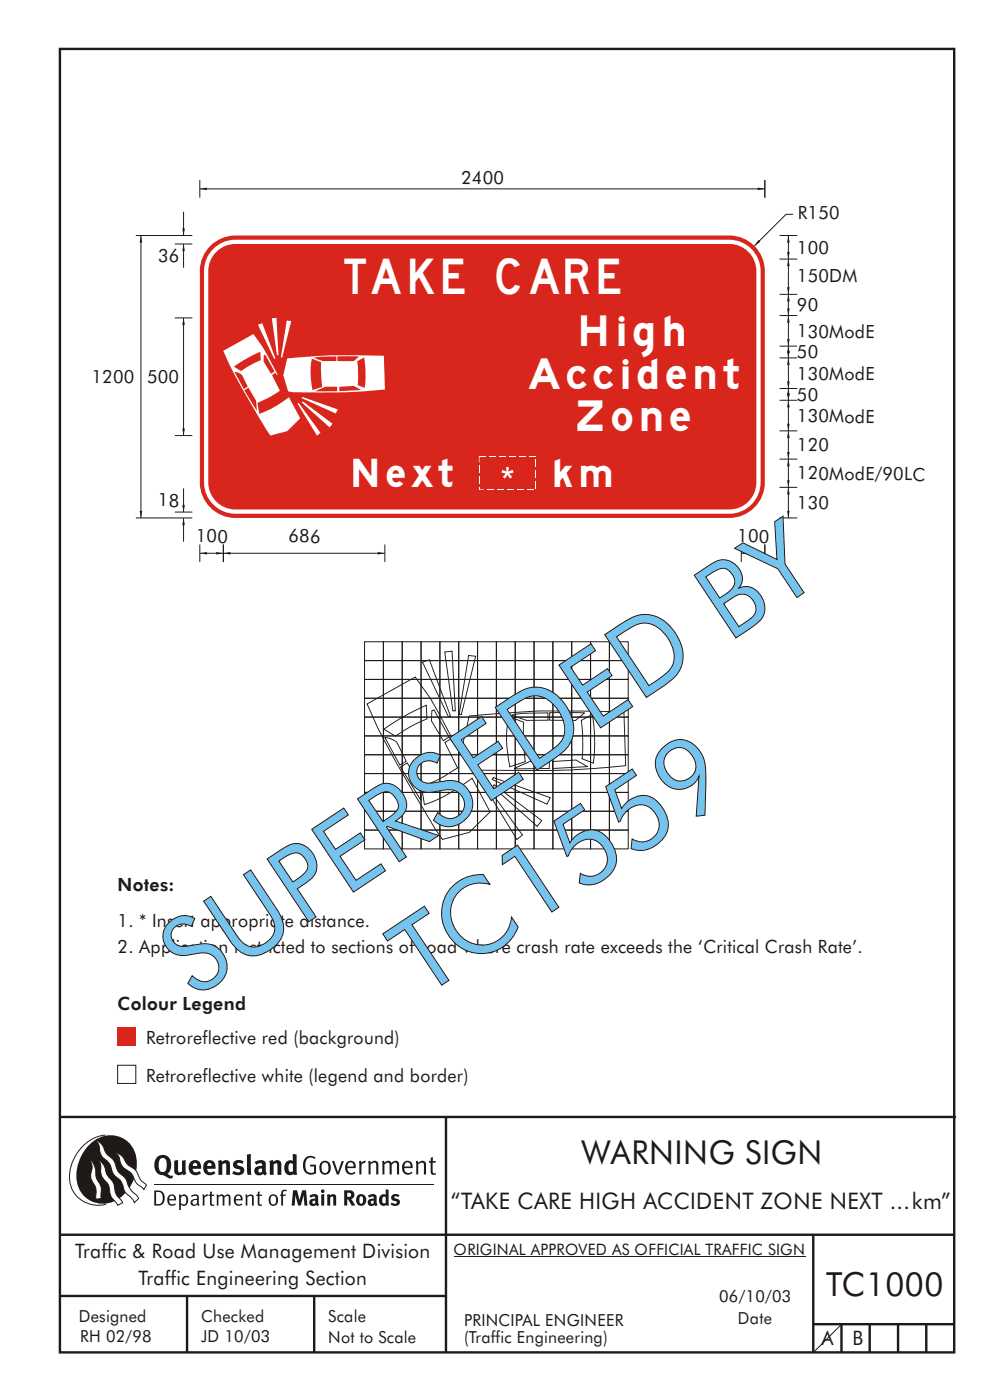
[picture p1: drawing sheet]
<svg xmlns="http://www.w3.org/2000/svg" width="210mm" height="297mm" viewBox="0 0 210 297" stroke-linecap="round" stroke-linejoin="round" font-family="sans-serif">
<path d="M167.4 103.5v6.5" fill="none" stroke="#1f1a17" stroke-width=".21"/>
<g fill="#1f1a17">
<path d="M167.2 108.5h.5l-.3 1.5z" fill-rule="evenodd"/>
<path d="M167.4 103.5l.3 1.5h-.5z" fill-rule="evenodd"/>
</g>
<path d="M167.4 91.5v6" fill="none" stroke="#1f1a17" stroke-width=".21"/>
<g fill="#1f1a17">
<path d="M167.2 96h.5l-.3 1.5z" fill-rule="evenodd"/>
<path d="M167.4 91.5l.3 1.5h-.5z" fill-rule="evenodd"/>
</g>
<path d="M167.4 85v6.5" fill="none" stroke="#1f1a17" stroke-width=".21"/>
<g fill="#1f1a17">
<path d="M167.2 90h.5l-.3 1.5z" fill-rule="evenodd"/>
<path d="M167.4 85l.3 1.5h-.5z" fill-rule="evenodd"/>
</g>
<path d="M167.4 82.5v2.5" fill="none" stroke="#1f1a17" stroke-width=".21"/>
<g fill="#1f1a17">
<path d="M167.2 83.5h.5l-.3 1.5z" fill-rule="evenodd"/>
<path d="M167.4 82.5l.3 1.5h-.5z" fill-rule="evenodd"/>
</g>
<path d="M167.4 76v6.5" fill="none" stroke="#1f1a17" stroke-width=".21"/>
<g fill="#1f1a17">
<path d="M167.2 81h.5l-.3 1.5z" fill-rule="evenodd"/>
<path d="M167.4 76l.3 1.5h-.5z" fill-rule="evenodd"/>
</g>
<path d="M167.4 73.5v2.5" fill="none" stroke="#1f1a17" stroke-width=".21"/>
<g fill="#1f1a17">
<path d="M167.2 74.5h.5l-.3 1.5z" fill-rule="evenodd"/>
<path d="M167.4 73.5l.3 1.5h-.5z" fill-rule="evenodd"/>
</g>
<path d="M167.4 67v6.5" fill="none" stroke="#1f1a17" stroke-width=".21"/>
<g fill="#1f1a17">
<path d="M167.2 72h.5l-.3 1.5z" fill-rule="evenodd"/>
<path d="M167.4 67l.3 1.5h-.5z" fill-rule="evenodd"/>
</g>
<path d="M167.4 62.5v4.5" fill="none" stroke="#1f1a17" stroke-width=".21"/>
<g fill="#1f1a17">
<path d="M167.2 65.5h.5l-.3 1.5z" fill-rule="evenodd"/>
<path d="M167.4 62.5l.3 1.5h-.5z" fill-rule="evenodd"/>
</g>
<path d="M42.4 38.3v3.7M42.4 40.1h120" fill="none" stroke="#1f1a17" stroke-width=".21"/>
<g fill="#1f1a17">
<path d="M42.4 40.1l1.5-.3v.6l-1.5-.3 1.5-.3z" fill-rule="evenodd"/>
<path d="M160.9 39.8l1.5 .3-1.5 .3v-.6l1.5 .3z" fill-rule="evenodd"/>
</g>
<path d="M45 51.9a7.5 7.5 0 0 1 5-1.9h104.9a7.6 7.6 0 0 1 7.5 7.6v44.9a7.6 7.6 0 0 1-7.5 7.5h-104.9a7.6 7.6 0 0 1-7.6-7.5v-44.9a7.5 7.5 0 0 1 2.6-5.7z" fill-rule="evenodd" fill="#d9261c"/>
<path d="M45.6 52.6a6.6 6.6 0 0 1 4.4-1.7h104.9a6.7 6.7 0 0 1 6.6 6.7v44.9a6.7 6.7 0 0 1-6.6 6.6h-104.9a6.7 6.7 0 0 1-6.7-6.6v-44.9a6.6 6.6 0 0 1 2.3-5z" fill-rule="evenodd" fill="#fff"/>
<path d="M45.9 53.5a5.7 5.7 0 0 1 4.1-1.7h104.9a5.8 5.8 0 0 1 5.7 5.8v44.9a5.8 5.8 0 0 1-5.7 5.7h-104.9a5.8 5.8 0 0 1-5.8-5.7v-44.9a5.7 5.7 0 0 1 1.7-4.1z" fill-rule="evenodd" fill="#d9261c"/>
<path d="M47.4 74.5l6.4-3.5 2.1 2.9 3.1 5.7h-.3l-.2-.4-.7 .5 1.6 3.3-2.5 1.5-2.2 1.1 .3 2.3a21 21 0 0 0 6.4-3.5l2.4 4.5-2.8 2.7-3.6 .9-4.3-7a98.3 98.3 0 0 1-5.7-11z" fill-rule="evenodd" fill="#fff"/>
<g fill="#d9261c">
<path d="M51.9 82.9l.9-.5 1.6 2.7 .2 2.2z"/>
<path d="M49.7 77.9a30.8 30.8 0 0 1 5.6-3.2l.1 1.8-2.3 1.1-1.9 1.2z" fill-rule="evenodd"/>
<path d="M56 75.4l.3-.1 2 3.6-.7 .5-1.6-2.6z" fill-rule="evenodd"/>
<path d="M49.8 79l.9 .2 .7 .5 1.2 2.4-.8 .5z" fill-rule="evenodd"/>
</g>
<path d="M61 76.1a126.1 126.1 0 0 1 20.5-.5l.3 7.1-8.3 .6h-11.2l-1.1-.1-1-3.5z" fill-rule="evenodd" fill="#fff"/>
<g fill="#d9261c">
<path d="M72.1 82.2l3.1-.2 1.5 .8-4.6 .3z"/>
<path d="M66.2 76.2l2 .8v2.2l.2 3-2 .7a16.2 16.2 0 0 1-.2-6.7z" fill-rule="evenodd"/>
<path d="M75.9 76.7l1.4-.8a21.4 21.4 0 0 1 .2 6.5l-1.5-.6 .1-2.5z" fill-rule="evenodd"/>
<path d="M66.6 76l1.6-.2 3.2-.1v1h-2.8z" fill-rule="evenodd"/>
<path d="M67 83.1l2.1-.9h2.5v.9z" fill-rule="evenodd"/>
<path d="M71.7 75.7h4.6l-1.2 1h-3.4z" fill-rule="evenodd"/>
</g>
<g fill="#fff">
<path d="M60.9 68.1l.9 .1-1.9 7.7h-.2z"/>
<path d="M57.7 67.6l1-.1 .4 8h-.3z"/>
<path d="M54.8 69l.9-.3 2.8 7.4-.3 .1z"/>
<path d="M63.2 85.7l.2-.1 4.7 6.3-.8 .6z"/>
<path d="M64.3 85.3l6.3 4.7-.6 .8-5.9-5.3z"/>
<path d="M64.2 84.3l7.5 2.7-.4 .8-7.3-3.2z"/>
<path d="M106.7 99.8l.9 .4-.1-1h.6l-.1 1 .9-.4 .2 .6-1 .2 .7 .7-.5 .4-.5-.9-.5 .9-.5-.4 .6-.7-.9-.2z" fill-rule="evenodd"/>
</g>
<g fill="#fff">
<path d="M101.8 96.9h1.4v.1h-1.4z"/>
<path d="M103.9 96.9h1.4v.1h-1.4z"/>
<path d="M106 96.9h1.4v.1h-1.4z"/>
<path d="M108.1 96.9h1.4v.1h-1.4z"/>
<path d="M110.2 96.9h1.4v.1h-1.4z"/>
<path d="M112.4 96.9h1.4v.1h-1.4z"/>
<path d="M113.7 97.7h.2v1.5h-.2z"/>
<path d="M113.7 99.9h.2v1.5h-.2z"/>
<path d="M113.7 102.2h.2v1.5h-.2z"/>
<path d="M111.9 103.9h1.4v.1h-1.4z"/>
<path d="M109.8 103.9h1.4v.1h-1.4z"/>
<path d="M107.7 103.9h1.4v.1h-1.4z"/>
<path d="M105.6 103.9h1.4v.1h-1.4z"/>
<path d="M103.5 103.9h1.4v.1h-1.4z"/>
<path d="M101.8 103.9h1v.1h-1.1z"/>
<path d="M101.7 103.5h.2v.4h-.2z"/>
<path d="M101.7 101.2h.2v1.5h-.2z"/>
<path d="M101.7 99h.2v1.5h-.2z"/>
<path d="M101.7 96.9h.2v1.3h-.2z"/>
</g>
<path d="M162.4 38.3v3.7M167.4 50v5M42.4 115.7v3.7M47.4 115.7v3.7M81.7 115.7v3.7M157.4 115.7v3.7M162.4 115.7v3.7" fill="none" stroke="#1f1a17" stroke-width=".21"/>
<g fill="#1f1a17">
<path d="M167.4 50l.3 1.5h-.5l.2-1.5 .3 1.5z" fill-rule="evenodd"/>
<path d="M167.2 53.5h.5l-.3 1.5 .3-1.5-.3 1.5z" fill-rule="evenodd"/>
</g>
<path d="M167.4 97.5v6" fill="none" stroke="#1f1a17" stroke-width=".21"/>
<g fill="#1f1a17">
<path d="M167.4 97.5l.3 1.5h-.5l.2-1.5 .3 1.5z" fill-rule="evenodd"/>
<path d="M167.2 102h.5l-.3 1.5 .3-1.5-.3 1.5z" fill-rule="evenodd"/>
</g>
<path d="M167.4 55v7.5" fill="none" stroke="#1f1a17" stroke-width=".21"/>
<g fill="#1f1a17">
<path d="M167.4 55l.3 1.5h-.5l.2-1.5 .3 1.5z" fill-rule="evenodd"/>
<path d="M167.2 61h.5l-.3 1.5 .3-1.5-.3 1.5z" fill-rule="evenodd"/>
</g>
<path d="M29.9 50v60" fill="none" stroke="#1f1a17" stroke-width=".21"/>
<g fill="#1f1a17">
<path d="M29.9 50l.3 1.5h-.5l.2-1.5 .3 1.5z" fill-rule="evenodd"/>
<path d="M29.7 108.5h.5l-.3 1.5 .3-1.5-.3 1.5z" fill-rule="evenodd"/>
</g>
<path d="M39 67.5v25" fill="none" stroke="#1f1a17" stroke-width=".21"/>
<g fill="#1f1a17">
<path d="M39 67.5l.3 1.5h-.6l.3-1.5 .3 1.5z" fill-rule="evenodd"/>
<path d="M38.7 91h.6l-.3 1.5 .3-1.5-.3 1.5z" fill-rule="evenodd"/>
</g>
<path d="M165.6 50h3.7M165.6 55h3.7M165.6 62.5h3.7M165.6 91.5h3.7M165.6 85h3.7M165.6 97.5h3.7M47.4 117.5h34.3M165.6 110h3.7M165.6 103.5h3.7" fill="none" stroke="#1f1a17" stroke-width=".21"/>
<g fill="#1f1a17">
<path d="M47.4 117.5l1.5-.2v.5l-1.5-.3 1.5-.2z" fill-rule="evenodd"/>
<path d="M80.2 117.3l1.5 .2-1.5 .3v-.5l1.5 .2z" fill-rule="evenodd"/>
</g>
<path d="M157.4 117.5h5" fill="none" stroke="#1f1a17" stroke-width=".21"/>
<g fill="#1f1a17">
<path d="M157.4 117.5l1.5-.2v.5l-1.5-.3 1.5-.2z" fill-rule="evenodd"/>
<path d="M160.9 117.3l1.5 .2-1.5 .3v-.5l1.5 .2z" fill-rule="evenodd"/>
</g>
<path d="M42.4 117.5h5" fill="none" stroke="#1f1a17" stroke-width=".21"/>
<g fill="#1f1a17">
<path d="M42.4 117.5l1.5-.2v.5l-1.5-.3 1.5-.2z" fill-rule="evenodd"/>
<path d="M45.9 117.3l1.5 .2-1.5 .3v-.5l1.5 .2z" fill-rule="evenodd"/>
</g>
<path d="M168.4 45.5h-1.5l-6.7 6.7" fill="none" stroke="#1f1a17" stroke-width=".21"/>
<path d="M161.1 51l.4 .4-1.3 .8z" fill-rule="evenodd" fill="#1f1a17"/>
<path d="M39 110v5.1" fill="none" stroke="#1f1a17" stroke-width=".21"/>
<path d="M39 110l.3 1.5h-.6z" fill-rule="evenodd" fill="#1f1a17"/>
<path d="M39 51.8v5.1" fill="none" stroke="#1f1a17" stroke-width=".21"/>
<path d="M39 51.8l.3 1.5h-.6z" fill-rule="evenodd" fill="#1f1a17"/>
<path d="M39 103.7v5.1" fill="none" stroke="#1f1a17" stroke-width=".21"/>
<path d="M38.7 107.3h.6l-.3 1.5 .3-1.5-.3 1.5z" fill-rule="evenodd" fill="#1f1a17"/>
<path d="M39 45v5" fill="none" stroke="#1f1a17" stroke-width=".21"/>
<path d="M38.7 48.5h.6l-.3 1.5 .3-1.5-.3 1.5z" fill-rule="evenodd" fill="#1f1a17"/>
<path d="M28.8 50h12M37.1 51.8h3.7M37.1 67.5h3.7M165.6 76h3.7M165.6 73.5h3.7M165.6 67h3.7M37.1 92.5h3.7M165.6 82.5h3.7M28.8 110h12M37.1 108.8h3.7M96.3 267h74.8M178.8 281.2l-6 6.1" fill="none" stroke="#1f1a17" stroke-width=".21"/>
<g fill="none" stroke="#1f1a17" stroke-width=".51">
<path d="M12.7 10.4h190v276.9h-190zM12.7 237.3h190.3M94.7 237.2v50.1M12.7 262.3h190.1M12.7 275.3h82M39.7 275.3v12M66.7 275.3v12M172.7 262.3v25M172.7 281.3h30M178.7 281.3v6M184.7 281.3v6M190.7 281.3v6"/>
<path d="M196.7 281.3v6"/>
</g>
<path d="M25 226.3h3.8v3.8h-3.8z" fill-rule="evenodd" fill="#fff" stroke="#1f1a17" stroke-width=".21"/>
<path d="M25 218.3h3.8v3.9h-3.8z" fill="#d9261c"/>
<g fill="#1f1a17">
<path d="M65 245.9a1.61 1.61 0 0 1 2 0l-.2 .3a1.17 1.17 0 0 0-1.4-.2 1.17 1.17 0 0 0-.5 1.3 1.42 1.42 0 0 0 1.2 1.8l.6-.1v-1.2h-.8l-.1-.4h1.3v1.8a1.82 1.82 0 0 1-2.1 0 1.82 1.82 0 0 1-.6-2.1l.2-.7z" fill-rule="evenodd"/>
<path d="M68.3 246.8a1.77 1.77 0 0 0 .3 2.7 1.39 1.39 0 0 0 1.4-.5 1.39 1.39 0 0 0 .2-1.5 1.19 1.19 0 0 0-1.9-.7zM68.6 247.1a.83 .83 0 0 1 1 .1 .83 .83 0 0 1 .2 .9 .75 .75 0 0 1-.6 1.1 .75 .75 0 0 1-.9-.9l.1-.9z" fill-rule="evenodd"/>
<path d="M70.5 246.6h.5l.8 2.4 .8-2.4h.4l-1 2.9h-.4z" fill-rule="evenodd"/>
<path d="M73.6 247a1.74 1.74 0 0 0 .5 2.5l1-.1 .4-.2-.2-.3a.89 .89 0 0 1-1 .2 .89 .89 0 0 1-.5-1h1.8a1.15 1.15 0 0 0-.5-1.4 1.15 1.15 0 0 0-1.5 .3zM74 247.1a.67 .67 0 0 1 .8-.1 .67 .67 0 0 1 .3 .8h-1.3z" fill-rule="evenodd"/>
<path d="M76.2 246.7l.5-.1v.4l.6-.4h.4l-.2 .5a.61 .61 0 0 0-.7 .6v1.8h-.5z" fill-rule="evenodd"/>
<path d="M78.2 246.7l.4-.1 .1 .4a.89 .89 0 0 1 .9-.4 .89 .89 0 0 1 .8 .7v2.2h-.5v-2.2l-.1-.2-.3-.1-.8 .3v2.2h-.4z" fill-rule="evenodd"/>
<path d="M81.1 246.7l.5-.1v.4a.83 .83 0 0 1 .8-.4 .83 .83 0 0 1 .7 .4 .86 .86 0 0 1 1-.4 .86 .86 0 0 1 .7 .7v2.2h-.5v-2.4a.5 .5 0 0 0-.8 .1l-.3 .2v2.1h-.5v-2.3l-.3-.2-.8 .3v2.2h-.4z" fill-rule="evenodd"/>
<path d="M85.7 247a1.74 1.74 0 0 0 .5 2.5l1-.1 .4-.2-.2-.3a.89 .89 0 0 1-1 .2 .89 .89 0 0 1-.5-1h1.7a1.15 1.15 0 0 0-.4-1.4 1.15 1.15 0 0 0-1.5 .3zM86.1 247.1a.67 .67 0 0 1 .8-.1 .67 .67 0 0 1 .3 .8h-1.3z" fill-rule="evenodd"/>
<path d="M88.3 246.7l.4-.1 .1 .4a.89 .89 0 0 1 1-.4 .89 .89 0 0 1 .7 .7v2.2h-.5v-2.2l-.1-.2-.3-.1-.8 .3v2.2h-.4z" fill-rule="evenodd"/>
<path d="M91.5 245.9l.5-.1-.1 .8h.7l-.1 .4h-.6v2.1l.1 .1h.5l.1 .3a.71 .71 0 0 1-1.1-.6v-1.9h-.4v-.4h.4z" fill-rule="evenodd"/>
<path d="M37 246.6l.8-.2v2a.46 .46 0 0 0 .2 .6 .46 .46 0 0 0 .7-.2v-2.2l.7-.2v2.4l.2 .5-.6 .3-.2-.3a1.03 1.03 0 0 1-1.2 .3 1.03 1.03 0 0 1-.6-1.1z" fill-rule="evenodd"/>
<path d="M40.5 246.8a1.64 1.64 0 0 0-.1 2.3 1.64 1.64 0 0 0 2.3 .1l-.3-.4a.78 .78 0 0 1-.9 .3 .78 .78 0 0 1-.6-.8h1.8a1.37 1.37 0 0 0-.5-1.7 1.37 1.37 0 0 0-1.7 .2zM41.1 247.2a.48 .48 0 0 1 .6-.1 .48 .48 0 0 1 .2 .6h-.9z" fill-rule="evenodd"/>
<path d="M43.5 246.8a1.65 1.65 0 0 0-.2 2 1.65 1.65 0 0 0 1.9 .7l.6-.3-.4-.4a.78 .78 0 0 1-.9 .3 .78 .78 0 0 1-.5-.8h1.8a1.37 1.37 0 0 0-.6-1.7 1.37 1.37 0 0 0-1.7 .2zM44.1 247.2a.48 .48 0 0 1 .7-.1 .48 .48 0 0 1 .1 .6h-.9z" fill-rule="evenodd"/>
<path d="M46.3 246.6l.7-.2 .1 .4a.95 .95 0 0 1 1.1-.3 .95 .95 0 0 1 .6 .8v2.3h-.7l-.1-2.3-.2-.2-.6 .3v2.2h-.8z" fill-rule="evenodd"/>
<path d="M49.7 246.8a1.73 1.73 0 0 1 2.1-.1l-.3 .5-.5-.2a.42 .42 0 0 0-.6 .3l.1 .2a1.23 1.23 0 0 1 1.4 1.1 1.47 1.47 0 0 1-2.3 .9l-.3-.2 .3-.6 .8 .3a.47 .47 0 0 0 .7-.3 .87 .87 0 0 0-1.1-.5l-.4-.2-.1-.4z" fill-rule="evenodd"/>
<path d="M54.1 246.8l.3 .6 .3-.2a.62 .62 0 0 1 .9 .1l.1 .4a1.21 1.21 0 0 0-1.3 .3 1.21 1.21 0 0 0-.2 1.3 1.19 1.19 0 0 0 1.7 0l.4 .4 .4-.5-.2-.3v-1.4a.96 .96 0 0 0-1.4-1.1zM55 248.3l.7-.1v.7a.43 .43 0 0 1-.7 .1 .43 .43 0 0 1 0-.7z" fill-rule="evenodd"/>
<path d="M57.2 246.6l.7-.2 .1 .4a.95 .95 0 0 1 1.1-.3 .95 .95 0 0 1 .6 .8v2.3h-.8v-2.3l-.2-.2-.6 .3v2.2h-.8z" fill-rule="evenodd"/>
<path d="M62.2 245.1v1.5a1.29 1.29 0 0 0-1.4 .2 1.29 1.29 0 0 0-.4 1.3 1.24 1.24 0 0 0 .5 1.3 1.24 1.24 0 0 0 1.4 0l.1 .2h.7l-.1-4.4zM61.5 247.2l.4-.1 .3 .2v1.5l-.2 .1a.48 .48 0 0 1-.7-.4 1.52 1.52 0 0 1 .2-1.3z" fill-rule="evenodd"/>
<path d="M52.4 245.3l.8-.2 .2 4.5h-.8v-.2z" fill-rule="evenodd"/>
</g>
<path d="M22.4 241.1a9 9 0 0 0-7.3 10.9 6.2 6.2 0 0 0 7.4 3.8M32.8 251.7h59.4" fill="none" stroke="#1f1a17" stroke-width=".21"/>
<path d="M19.1 243a5.7 5.7 0 0 1 6.6-1.4 5.7 5.7 0 0 1 3.4 5.7 8.6 8.6 0 0 1-6.3 8.3 5.7 5.7 0 0 1-6.5-7 9.9 9.9 0 0 1 2.8-5.6z" fill-rule="evenodd" fill="#1f1a17"/>
<path d="M24.5 244.8a3.1 3.1 0 0 1 2.3 2.2l.8 .7a3.2 3.2 0 0 1 1.9 2.4l.4 .6 1.2 1.1-.5 .9-.3-.3a3.5 3.5 0 0 1-1.8-2.1 3.8 3.8 0 0 0-2.2-2.2 3.5 3.5 0 0 1-1-2.2zM20.5 242.2a3.4 3.4 0 0 1 1.9 2.4l.7 .9a3.3 3.3 0 0 1 1.6 2.6 4.4 4.4 0 0 0 1.7 2l.3 .3a6.1 6.1 0 0 0 2.5 3.7l.2 .5-.9 .9a6.1 6.1 0 0 0-1.9-2.3l-.3-.7a3.6 3.6 0 0 0-2-2.8l-.5-1a3.6 3.6 0 0 0-2-2.8 3.7 3.7 0 0 1-.7-2.4zM21 246.4a3.4 3.4 0 0 1 1.6 2.7l.5 1a3.8 3.8 0 0 1 1.4 3.1l.3 .7 1.2 1.6-1 .5-.5-.7a3.2 3.2 0 0 1-1.3-2.8 4.3 4.3 0 0 0-1.4-2.2 4.7 4.7 0 0 1-.4-3zM19.3 246.4a5.1 5.1 0 0 1 1.1 3.7l.3 .7a3.1 3.1 0 0 1 .7 3l.1 .8-1.1 .2-.1-.8a3.5 3.5 0 0 0-.8-3.3 3.6 3.6 0 0 1 .1-2.5z" fill-rule="evenodd" fill="#fff" stroke="#1f1a17" stroke-width=".21"/>
<g fill="#1f1a17">
<path d="M33.4 245.8a2.51 2.51 0 0 0 .4 3.7l.8 .1a2.78 2.78 0 0 0 2 .7l.2-.6h-.5l-.8-.3a2.56 2.56 0 0 0 0-3.8 1.83 1.83 0 0 0-2.1 .2zM34.1 246.1a.87 .87 0 0 1 1 .1 .87 .87 0 0 1 .3 .9v.4a1.17 1.17 0 0 1-.8 1.5l-.4-.1a2.38 2.38 0 0 1-.1-2.8z" fill-rule="evenodd"/>
<path d="M33.2 253.2v2.6a1.12 1.12 0 0 0 1.1-.3 1.12 1.12 0 0 0 .3-1.2l-.1-.5-.4-.5zM32.8 252.9h1.1a1.67 1.67 0 0 1 1.1 1.6 1.67 1.67 0 0 1-1.2 1.6h-1zM36.1 254.2l-.2 .5h1.1a.55 .55 0 0 0-.2-.6 .55 .55 0 0 0-.7 .1zM35.8 254a.95 .95 0 0 1 1.2-.1 .95 .95 0 0 1 .4 1.1h-1.5a.72 .72 0 0 0 .4 .8 .72 .72 0 0 0 .9-.2l.1 .3a1.15 1.15 0 0 1-1.5 0 1.15 1.15 0 0 1-.2-1.5zM38.4 254.4v1.1a.7 .7 0 0 0 1 .2 .7 .7 0 0 0 .2-.9 .61 .61 0 0 0-.4-.7 .61 .61 0 0 0-.8 .3zM38 253.8l.4-.1v.4a.95 .95 0 0 1 1.2-.2 .95 .95 0 0 1 .4 1.2 .92 .92 0 0 1-.5 .9 .92 .92 0 0 1-1.1-.1v1.1l-.4 .1zM41 255.1a.5 .5 0 0 0 .2 .8 .5 .5 0 0 0 .6-.4l.1-.6zM40.6 254a1 1 0 0 1 1.6 .3v1.4l.2 .2-.2 .3-.3-.4a.78 .78 0 0 1-1.4 0 .78 .78 0 0 1 .8-1.1h.6a.58 .58 0 0 0-.4-.7 .58 .58 0 0 0-.7 .2zM43 253.8l.3-.1 .1 .4 .3-.3 .5-.1-.2 .4a.52 .52 0 0 0-.6 .5v1.5h-.3zM44.6 253.2l.4-.1v.7h.6l-.2 .2h-.4v1.5a.35 .35 0 0 0 .5 .3v.3a.57 .57 0 0 1-.6 .1 .57 .57 0 0 1-.3-.6v-1.6h-.3v-.2h.3zM46 253.8l.3-.1 .1 .4 .2-.2a.64 .64 0 0 1 1 .2 .7 .7 0 0 1 .8-.4 .7 .7 0 0 1 .6 .6v1.8h-.4v-1.7l-.3-.4-.6 .4v1.7h-.4v-1.7a.38 .38 0 0 0-.3-.4 .38 .38 0 0 0-.4 .2l-.2 .2v1.7h-.4zM50.2 254.2l-.1 .5h1a.55 .55 0 0 0-.2-.6 .55 .55 0 0 0-.7 .1zM49.9 254a.95 .95 0 0 1 1.2-.1 .95 .95 0 0 1 .4 1.1h-1.4a.72 .72 0 0 0 .4 .8 .72 .72 0 0 0 .8-.2l.2 .3a1.15 1.15 0 0 1-1.5 0 1.15 1.15 0 0 1-.3-1.5zM52.1 253.8l.3-.1 .1 .4a.72 .72 0 0 1 .8-.4 .72 .72 0 0 1 .6 .6v1.8h-.4v-1.6a.45 .45 0 0 0-.3-.5 .45 .45 0 0 0-.5 .2l-.2 .2v1.7h-.3zM54.8 253.2l.4-.1-.1 .7h.6l-.1 .2h-.5v1.5a.35 .35 0 0 0 .5 .3l.1 .3a.57 .57 0 0 1-.6 .1 .57 .57 0 0 1-.4-.6v-1.6h-.3v-.2h.3zM57.6 254.1l-.2 .8a.65 .65 0 0 0 .3 .8 .65 .65 0 0 0 .9-.2v-.1a.93 .93 0 0 0-.7-1.4zM57.3 254a1.12 1.12 0 0 1 1.5 0 1.12 1.12 0 0 1 .2 1.5 1.01 1.01 0 0 1-1.3 .6 1.01 1.01 0 0 1-.7-1.2zM59.9 252.9l.5-.2 .5 .1-.1 .3-.4-.1-.3 .2v.6h.7l-.2 .2h-.5v2.1h-.4v-2.1h-.2v-.2h.2zM62.2 252.8l-.3 3.3h.7l.1-2.3 .6 2.3h.6l.6-2.3 .2 2.3h.6l-.3-3.3h-.8l-.6 2.2-.5-2.2zM65.7 254l.3 .4a.51 .51 0 0 1 .5-.3 .51 .51 0 0 1 .5 .4v.1a.88 .88 0 0 0-1.2 .4 .88 .88 0 0 0 .2 1.1 .9 .9 0 0 0 1.1-.2l.4 .3 .3-.4-.2-.3v-1a.87 .87 0 0 0-.5-.9 .87 .87 0 0 0-1 .2zM66.5 255.1l.5-.1-.1 .6-.1 .1h-.3l-.1-.2zM68.2 253.7v2.4h.7v-2.5zM68.2 253a.39 .39 0 0 0 .7 0 .39 .39 0 0 0-.7 0zM69.4 253.8l.1 2.3h.6v-1.7a.33 .33 0 0 1 .4-.2 .33 .33 0 0 1 .3 .3v1.6h.6v-1.8a.75 .75 0 0 0-.5-.6 .75 .75 0 0 0-.8 .2l-.1-.3zM73.1 252.8v3.3h.6v-1.4l.3 .3 .7 1.1h.8l-1-1.4a.94 .94 0 0 0 .8-1 .94 .94 0 0 0-1-.9zM73.7 253.4a.51 .51 0 0 1 .8 .1 .51 .51 0 0 1-.2 .7h-.6zM75.9 254a1.19 1.19 0 0 0 0 1.7 1.19 1.19 0 0 0 1.7 0 1.19 1.19 0 0 0-.1-1.6 1.19 1.19 0 0 0-1.6-.1zM76.5 254.2l.2-.1a.99 .99 0 0 1 0 1.6 1.06 1.06 0 0 1-.2-1.5zM78.1 254l.3 .4a.51 .51 0 0 1 .5-.3 .51 .51 0 0 1 .5 .4v.1a.88 .88 0 0 0-1.1 .4 .88 .88 0 0 0 .2 1.1 .9 .9 0 0 0 1-.2l.4 .3 .3-.4-.2-.3v-1a.87 .87 0 0 0-.5-.9 .87 .87 0 0 0-1 .2zM78.9 255.1l.5-.1v.6l-.2 .1h-.3l-.1-.2zM81.9 252.6v1.2a1.2 1.2 0 0 0-1.3 .6 1.2 1.2 0 0 0 .1 1.4l.6 .3 .7-.1 .1 .1h.5l-.1-3.4zM81.4 254.2l.5 .1v1.2a.46 .46 0 0 1-.6 0 .46 .46 0 0 1-.1-.6zM83.3 253.9a.79 .79 0 0 0-.1 .9 .79 .79 0 0 0 .9 .4 .33 .33 0 0 1 .1 .5 .33 .33 0 0 1-.5 0l-.5-.3-.2 .5a1.15 1.15 0 0 0 1.2 .3 1.15 1.15 0 0 0 .7-1 1.49 1.49 0 0 0-1.1-.8 .4 .4 0 0 1 .2-.3 .4 .4 0 0 1 .5 .1l.1 .1 .2-.4a1.47 1.47 0 0 0-1.5 0z" fill-rule="evenodd"/>
</g>
<g fill="none" stroke="#1f1a17" stroke-width=".21">
<path d="M77.4 136.3h4v4h-4zM81.4 136.3h4v4h-4zM85.4 136.3h4v4h-4zM89.4 136.3h4v4h-4zM93.4 136.3h4v4h-4zM97.4 136.3h4v4h-4zM101.4 136.3h4v4h-4zM105.4 136.3h4v4h-4zM109.4 136.3h4v4h-4zM113.4 136.3h4v4h-4zM117.4 136.3h4v4h-4zM121.4 136.3h4v4h-4z"/>
<path d="M125.4 136.3h4v4h-4zM129.4 136.3h4v4h-4zM77.4 140.3h4v4h-4zM77.4 144.3h4v4h-4zM77.4 148.3h4v4h-4zM77.4 152.3h4v4h-4zM77.4 156.3h4v4h-4zM81.4 140.3h4v4h-4zM81.4 144.3h4v4h-4zM81.4 148.3h4v4h-4zM81.4 152.3h4v4h-4zM81.4 156.3h4v4h-4z"/>
<path d="M85.4 140.3h4v4h-4zM85.4 144.3h4v4h-4zM85.4 148.3h4v4h-4zM85.4 152.3h4v4h-4zM85.4 156.3h4v4h-4zM89.4 140.3h4v4h-4zM89.4 144.3h4v4h-4zM89.4 148.3h4v4h-4zM89.4 152.3h4v4h-4zM89.4 156.3h4v4h-4zM93.4 140.3h4v4h-4zM93.4 144.3h4v4h-4z"/>
<path d="M93.4 148.3h4v4h-4zM93.4 152.3h4v4h-4zM93.4 156.3h4v4h-4zM97.4 140.3h4v4h-4zM97.4 144.3h4v4h-4zM97.4 148.3h4v4h-4zM97.4 152.3h4v4h-4zM97.4 156.3h4v4h-4zM101.4 140.3h4v4h-4zM101.4 144.3h4v4h-4zM101.4 148.3h4v4h-4zM101.4 152.3h4v4h-4z"/>
<path d="M101.4 156.3h4v4h-4zM105.4 140.3h4v4h-4zM105.4 144.3h4v4h-4zM105.4 148.3h4v4h-4zM105.4 152.3h4v4h-4zM105.4 156.3h4v4h-4zM109.4 140.3h4v4h-4zM109.4 144.3h4v4h-4zM109.4 148.3h4v4h-4zM109.4 152.3h4v4h-4zM109.4 156.3h4v4h-4zM113.4 140.3h4v4h-4z"/>
<path d="M113.4 144.3h4v4h-4zM113.4 148.3h4v4h-4zM113.4 152.3h4v4h-4zM113.4 156.3h4v4h-4zM117.4 140.3h4v4h-4zM117.4 144.3h4v4h-4zM117.4 148.3h4v4h-4zM117.4 152.3h4v4h-4zM117.4 156.3h4v4h-4zM121.4 140.3h4v4h-4zM121.4 144.3h4v4h-4zM121.4 148.3h4v4h-4z"/>
<path d="M121.4 152.3h4v4h-4zM121.4 156.3h4v4h-4zM125.4 140.3h4v4h-4zM125.4 144.3h4v4h-4zM125.4 148.3h4v4h-4zM125.4 152.3h4v4h-4zM125.4 156.3h4v4h-4zM129.4 140.3h4v4h-4zM129.4 144.3h4v4h-4zM129.4 148.3h4v4h-4zM129.4 152.3h4v4h-4zM129.4 156.3h4v4h-4z"/>
<path d="M77.4 160.3h4v4h-4zM77.4 164.3h4v4h-4zM77.4 168.3h4v4h-4zM77.4 172.3h4v4h-4zM77.4 176.3h4v4h-4zM81.4 160.3h4v4h-4zM81.4 164.3h4v4h-4zM81.4 168.3h4v4h-4zM81.4 172.3h4v4h-4zM81.4 176.3h4v4h-4zM85.4 160.3h4v4h-4zM85.4 164.3h4v4h-4z"/>
<path d="M85.4 168.3h4v4h-4zM85.4 172.3h4v4h-4zM85.4 176.3h4v4h-4zM89.4 160.3h4v4h-4zM89.4 164.3h4v4h-4zM89.4 168.3h4v4h-4zM89.4 172.3h4v4h-4zM89.4 176.3h4v4h-4zM93.4 160.3h4v4h-4zM93.4 164.3h4v4h-4zM93.4 168.3h4v4h-4zM93.4 172.3h4v4h-4z"/>
<path d="M93.4 176.3h4v4h-4zM97.4 160.3h4v4h-4zM97.4 164.3h4v4h-4zM97.4 168.3h4v4h-4zM97.4 172.3h4v4h-4zM97.4 176.3h4v4h-4zM101.4 160.3h4v4h-4zM101.4 164.3h4v4h-4zM101.4 168.3h4v4h-4zM101.4 172.3h4v4h-4zM101.4 176.3h4v4h-4zM105.4 160.3h4v4h-4z"/>
<path d="M105.4 164.3h4v4h-4zM105.4 168.3h4v4h-4zM105.4 172.3h4v4h-4zM105.4 176.3h4v4h-4zM109.4 160.3h4v4h-4zM109.4 164.3h4v4h-4zM109.4 168.3h4v4h-4zM109.4 172.3h4v4h-4zM109.4 176.3h4v4h-4zM113.4 160.3h4v4h-4zM113.4 164.3h4v4h-4zM113.4 168.3h4v4h-4z"/>
<path d="M113.4 172.3h4v4h-4zM113.4 176.3h4v4h-4zM117.4 160.3h4v4h-4zM117.4 164.3h4v4h-4zM117.4 168.3h4v4h-4zM117.4 172.3h4v4h-4zM117.4 176.3h4v4h-4zM121.4 160.3h4v4h-4zM121.4 164.3h4v4h-4zM121.4 168.3h4v4h-4zM121.4 172.3h4v4h-4zM121.4 176.3h4v4h-4z"/>
<path d="M125.4 160.3h4v4h-4zM125.4 164.3h4v4h-4zM125.4 168.3h4v4h-4zM125.4 172.3h4v4h-4zM125.4 176.3h4v4h-4zM129.4 160.3h4v4h-4zM129.4 164.3h4v4h-4zM129.4 168.3h4v4h-4zM129.4 172.3h4v4h-4zM129.4 176.3h4v4h-4z"/>
</g>
<g fill="#1f1a17">
<path d="M91.4 148.5l.2-.1 2 3.7-.1 .1zM93.5 152.2l.1-.1 3 5.6h-.2zM96.5 157.7l.2 .2zM96.1 157.5l.4 .1-.1 .2-.4-.1zM95.6 157l.2-.1 .3 .6-.2 .1zM95.6 156.9h.2zM94.4 157.6l1.2-.7 .1 .2-1.2 .7zM94.4 157.7h.1zM94.4 157.8l.2-.1 2.7 5.4-.2 .1zM97.2 163.1l.1 .1zM95.6 164l1.5-1 .1 .2-1.5 .9zM93.1 165.5l2.5-1.5 .1 .1-2.5 1.5zM89.5 167.1l3.6-1.6 .1 .1-3.6 1.7zM89.4 167.2h.1zM89.4 167.3l.2-.1zM89.4 167.3l.2-.1 .1 .5h-.2zM89.5 167.7h.2l.1 .5-.2 .1zM89.6 168.3l.2-.1 .4 2.7h-.2zM90 170.9l.2 .1zM90.1 170.8a23.7 23.7 0 0 0 5.2-2.3l.1 .2a23.9 23.9 0 0 1-5.2 2.3zM95.3 168.5l4.9-3.3 .1 .2-4.3 2.9-.6 .4zM100.2 165.2l.2 .1zM100.2 165.4l.2-.1 3.8 7.1-.2 .1zM104.1 172.5h.1zM99.6 176.8l4.4-4.4 .2 .1-4.5 4.4zM93.9 178.2l5.7-1.5 .1 .2-5.7 1.5zM93.9 178.4h.1zM92.4 176.2l.1-.2 1.5 2.3-.1 .1zM91.2 174.3l.2-.1 1.1 1.9-.1 .1zM80.1 154.6l.2-.1 4.2 8 6.9 11.7-.2 .1-6.8-11.7zM77.9 149.6l.2-.1 2.2 5-.2 .1zM77.8 149.5h.2zM77.9 149.4l10.2-5.7 .1 .2-10.2 5.7zM88.1 143.7l.2 .1zM88.1 143.9l.2-.1 3.3 4.6-.2 .1z"/>
<path d="M90.4 149.8h.2l.2 2.9h-.2zM90.7 152.7l.1 .1zM87.3 154.2l3.3-1.6 .1 .2-3.3 1.5zM83.9 156.3l3.4-2.1 .1 .1-3.4 2.2zM84 156.4v.1zM81.6 154.8l2.4 1.5-.1 .2-2.4-1.5zM81.3 154.9h.2zM81.5 154.8l4.4-2.8 .1 .2-4.4 2.8zM85.9 152l4.6-2.3 .1 .2-4.6 2.3zM90.5 149.7h.1v.1z"/>
<path d="M94.1 157.3l1.2-.8 .1 .1-1.2 .8zM94.1 157.4h.1zM91.6 153.2l.1-.1 2.5 4.2-.1 .1zM91.6 151h.2l-.1 2.2-.2-.1zM91.6 150.9l.1 .1zM91.7 150.9l.4-.2 .1 .2-.4 .2zM92.1 150.7h.2zM92.1 150.8l.2-.1 3.2 5.8-.2 .1zM95.4 156.5l.1 .1z"/>
<path d="M83.2 156.9l.3 .1-.1 .2-.3-.1zM83.5 157l1 .8-.2 .1-.9-.7zM84.3 157.9l.2-.1 1.9 3.9-.2 .1zM86.3 161.7l.1 .1zM84.9 162.4l1.3-.8 .1 .2-1.3 .8zM84.8 162.6h.2zM81.7 156.7l.1-.1 3.2 5.9-.2 .1zM81.6 156.6l.1 .1zM81.7 156.6l.8 .1v.2l-.8-.1zM82.5 156.7l.7 .2-.1 .2-.6-.2z"/>
<path d="M86.4 162.1l.2-.1 2.6 4.4-.2 .1zM89 166.5l.2-.1 .3 3.6h-.2zM89.3 170.1l.2-.1zM85 163l.2-.1 4.3 7.1-.2 .1zM84.9 162.9h.2zM85 162.9l1.4-.9 .1 .1-1.4 .9zM86.4 162h.2z"/>
<path d="M132.4 151.2h.2l.4 11.4-.2 .1zM132.9 162.6l.1 .1zM129.1 162.9l3.8-.4v.2l-3.8 .4zM108.4 163.6h9.3l11.4-.7v.2l-11.4 .7h-9.3zM101.7 163.5l6.7 .1v.2l-6.7-.1zM100 163.2l1.7 .3v.2l-1.7-.3zM98.2 157.8h.2l1.7 5.5-.2 .1zM98.9 154.9l.2 .1-.7 2.8h-.2zM99.5 152.1h.2l-.6 2.9-.2-.1zM99.6 152v.1zM99.6 152l7.4-.6 .1 .2-7.4 .6zM107 151.4l7.5-.5v.2l-7.4 .5zM114.5 150.9l15.1 .1v.2l-15.1-.1zM129.6 151l2.9 .1v.2l-2.9-.1zM132.5 151.1l.1 .1z"/>
<path d="M108.1 152.1l3.1 1.2v.2l-3.2-1.2zM111.2 153.3l.1 .1zM111.1 153.4h.2v4.2h-.2zM111.1 157.6h.2l.4 4.2h-.2zM111.6 161.8l.1 .1zM108.2 162.8l3.3-1.1 .1 .2-3.3 1.1zM108.2 162.9l.1 .1zM107.5 157.2h.2l.2 2.7 .5 3h-.2l-.5-2.9zM107.9 152.2h.2l-.3 2.1-.1 2.9h-.2l.1-2.9zM108 152v.2z"/>
<path d="M123.6 161.1l2.4 .9v.2l-2.4-.9zM123.5 161.2l.1 .1zM123.7 158h.2v.5l-.2 2.7h-.2zM123.7 157.2h.2v.8h-.2zM123.7 157.2h.2zM123.5 154.6h.2l.2 2.6h-.2zM123.4 153h.2l.1 1.6h-.2zM123.4 153h.1zM123.4 152.9l2.3-1.2 .1 .1-2.3 1.3zM125.7 151.7l.2-.1v.1zM125.7 151.8h.2zM125.7 151.8h.2l.2 1.5h-.2zM125.9 153.3h.2l.2 1.5h-.2zM126.1 154.8h.2a32.6 32.6 0 0 1-.2 7.3h-.2a31.3 31.3 0 0 0 .2-7.3zM126 162.1l.1 .1z"/>
<path d="M111.9 151.4l4.5-.1v.2l-4.5 .1zM116.4 151.3l.1 .1zM116.3 151.4h.2v1.6h-.2zM116.4 153l.1 .1zM111.8 152.9h4.6v.2h-4.6zM108.7 151.8l3.1 1.1v.2l-3.2-1.1zM108.6 151.8v.2zM108.6 151.8l1.6-.3v.2l-1.5 .3zM110.2 151.5l1.7-.1v.2l-1.7 .1z"/>
<path d="M122.4 161.4l2.4 1.4-.1 .1-2.4-1.4zM124.8 162.8v.1zM117.3 163.1l7.5-.4v.2l-7.4 .4zM117.3 163.2l.1 .1zM117.3 161.8h.2v1.4h-.2zM117.3 161.7l.1 .1zM117.3 161.7l5-.4v.2l-4.9 .4z"/>
<path d="M112.6 161.6h4.1v.2h-4.1zM116.7 161.6l.1 .1zM116.6 161.7h.2v1.5h-.2zM116.7 163.2l.1 .1zM109.2 163.2l7.5-.1v.2l-7.5 .1zM109.2 163.2v.2zM109.2 163.2l.1 .2zM109.2 163.2l2-1 .1 .2-2 1zM111.2 162.2l1.3-.6 .1 .2-1.3 .6z"/>
<path d="M120.2 151.3h1.7v.2h-1.7zM121.9 151.3h2.2v.2h-2.2zM124.1 151.3l.1 .2zM122.2 153l1.9-1.6 .1 .1-1.9 1.6zM116.7 152.9h5.5v.2h-5.5zM116.6 153l.1 .1zM116.6 151.4h.2v1.6h-.2zM116.6 151.3l.1 .1zM116.7 151.3l.1 .2zM116.8 151.3h1.4v.2h-1.4zM118.2 151.3h2v.2h-2z"/>
<path d="M99.5 139.1l1.5 .2v.2l-1.5-.2zM101 139.3l.1 .1zM100.9 139.4h.2l-3 12.4h-.2zM98 151.8v.1zM97.5 151.6l.5 .1v.2l-.5-.1zM97.4 151.7l.1 .1zM99.4 139.2l.2 .1-2 12.4h-.2zM99.4 139.1l.1 .1z"/>
<path d="M95.9 138.3h.2l.7 12.7h-.2zM96.7 151l.1 .1zM96.2 150.9h.5v.2h-.5zM96.1 151l.1 .1zM94.4 138.5h.2l1.7 12.5h-.2zM94.3 138.4l.2 .1zM94.4 138.4l1.6-.2v.2l-1.5 .2zM96 138.2l.1 .1z"/>
<path d="M91.1 140.2l.2-.1 4.5 12h-.2zM95.7 152.1l.1 .1zM95.2 152.1l.4-.1 .1 .2-.5 .1zM95.1 152.3h.1zM89.6 140.7l.2-.1 5.5 11.6-.2 .1zM89.6 140.6h.1zM89.7 140.5l1.5-.4v.2l-1.4 .4zM91.2 140.1h.1z"/>
<path d="M109.7 178.2l1.2-.9 .1 .2-1.2 .9zM109.7 178.4h.1zM103.1 167.5l.1-.1 6.7 10.9-.2 .1zM103 167.4h.1zM103.1 167.4l.4-.3 .1 .2-.4 .2zM103.5 167.1h.1zM103.4 167.2l.2-.1 7.4 10.2-.1 .1zM111 177.4h.1z"/>
<path d="M104.7 167l9.4 8.5-.1 .1-9.5-8.4zM104.5 167v.2zM104.9 166.6l.1 .2-.3 .4-.2-.2zM105 166.6v.1zM105 166.6l10.1 7.6-.1 .2-10.1-7.6zM115.1 174.2v.2zM115 174.3l.1 .1-.9 1.2-.2-.1zM114.1 175.5v.2z"/>
<path d="M104.6 165.5l11.6 5.2-.1 .2-11.6-5.2zM104.5 165.5v.2zM104.7 165.1l.2 .1-.3 .4-.1-.1zM104.7 165.1l.1 .1zM104.8 165.1l12.1 4.3-.1 .1-12.1-4.2zM116.9 169.4l.1 .1zM116.8 169.4l.2 .1-.7 1.4-.2-.1zM116.2 170.8v.2z"/>
</g>
<g font-size="22.4" fill="#1f1a17">
<text x="126" y="155.7" transform="rotate(-34 126 155.7)">E</text>
<text x="41" y="212.1" transform="rotate(-34 41 212.1)">SUPERSED D BY</text>
<text x="90" y="211.8" transform="rotate(-34 90 211.8)">TC1559</text>
</g>
<text font-size="7.5" fill="#fff" x="73.1" y="62.5">TAKE CARE</text>
<text font-size="7.1" fill="#1f1a17" x="175.4" y="275.4">TC1000</text>
<text font-size="7" fill="#1f1a17" x="123.5" y="247.2">WARNING SIGN</text>
<g font-size="6.5" fill="#fff">
<text x="123.4" y="73.5">High</text>
<text x="112.3" y="82.6">Accident</text>
<text x="122.7" y="91.6">Zone</text>
</g>
<g font-size="6" fill="#fff">
<text x="75.1" y="103.4">Next</text>
<text x="117.8" y="103.4">km</text>
</g>
<text font-size="4.8" fill="#1f1a17" x="95.7" y="256.9">“TAKE CARE HIGH ACCIDENT ZONE NEXT ... km”</text>
<g font-size="4.2" fill="#1f1a17">
<text x="15.9" y="267.3">Traffic &amp; Road Use Management Division</text>
<text x="29.4" y="272.9">Traffic Engineering Section</text>
<text x="174.4" y="285.6">A</text>
<text x="181" y="285.6">B</text>
</g>
<g font-size="3.9" fill="#1f1a17">
<text x="97.9" y="39" transform="rotate(1 97.9 39)">2400</text>
<text x="169.4" y="46.5">R150</text>
<text x="169.3" y="53.9" transform="rotate(1 169.3 53.9)">100</text>
<text x="33.6" y="55.7" transform="rotate(1 33.6 55.7)">36</text>
<text x="169.3" y="59.9" transform="rotate(1 169.3 59.9)">150DM</text>
<text x="169.3" y="66.1" transform="rotate(1 169.3 66.1)">90</text>
<text x="169.3" y="71.7" transform="rotate(1 169.3 71.7)">130ModE</text>
<text x="169.3" y="76.1" transform="rotate(1 169.3 76.1)">50</text>
<text x="19.4" y="81.4" transform="rotate(1 19.4 81.4)">1200</text>
<text x="31.2" y="81.3" transform="rotate(1 31.2 81.3)">500</text>
<text x="169.3" y="80.7" transform="rotate(1 169.3 80.7)">130ModE</text>
<text x="169.3" y="89.7" transform="rotate(1 169.3 89.7)">130ModE</text>
<text x="169.3" y="85.1" transform="rotate(1 169.3 85.1)">50</text>
<text x="169.3" y="95.8" transform="rotate(1 169.3 95.8)">120</text>
<text x="169.2" y="101.8" transform="rotate(1 169.2 101.8)">12 ModE 90LC</text>
<text x="173.8" y="101.9" transform="rotate(1 173.8 101.9)">0</text>
<text x="185.8" y="102" transform="rotate(1 185.8 102)">/</text>
<text x="33.6" y="107.6" transform="rotate(1 33.6 107.6)">18</text>
<text x="169.3" y="108.1" transform="rotate(1 169.3 108.1)">130</text>
<text x="41.6" y="115.2" transform="rotate(1 41.6 115.2)">100</text>
<text x="61.3" y="115.2" transform="rotate(1 61.3 115.2)">686</text>
<text x="156.6" y="115.2" transform="rotate(1 156.6 115.2)">100</text>
<text x="25" y="189.2">Notes:</text>
<text x="25" y="196.9">1. * Insert appropriate distance.</text>
<text x="25" y="202.5">2. Application restricted to sections of road where crash rate exceeds the ‘Critical Crash Rate’.</text>
<text x="25" y="214.6">Colour Legend</text>
<text x="31" y="221.8">Retroreflective red (background)</text>
<text x="31" y="229.8">Retroreflective white (legend and border)</text>
</g>
<g font-size="3.5" fill="#1f1a17">
<text x="16.7" y="280.7">Designed</text>
<text x="42.7" y="280.7">Checked</text>
<text x="69.7" y="280.7">Scale</text>
<text x="98.6" y="281.6">PRINCIPAL ENGINEER</text>
<text x="152.7" y="276.5">06/10/03</text>
<text x="156.7" y="281.3">Date</text>
<text x="17" y="285.1">RH 02/98</text>
<text x="42.7" y="285.1">JD 10/03</text>
<text x="69.7" y="285.3">Not to Scale</text>
<text x="98.6" y="285.4">(Traffic Engineering)</text>
</g>
<text font-size="3.4" fill="#1f1a17" x="96.3" y="266.6">ORIGINAL APPROVED AS OFFICIAL TRAFFIC SIGN</text>
</svg>
